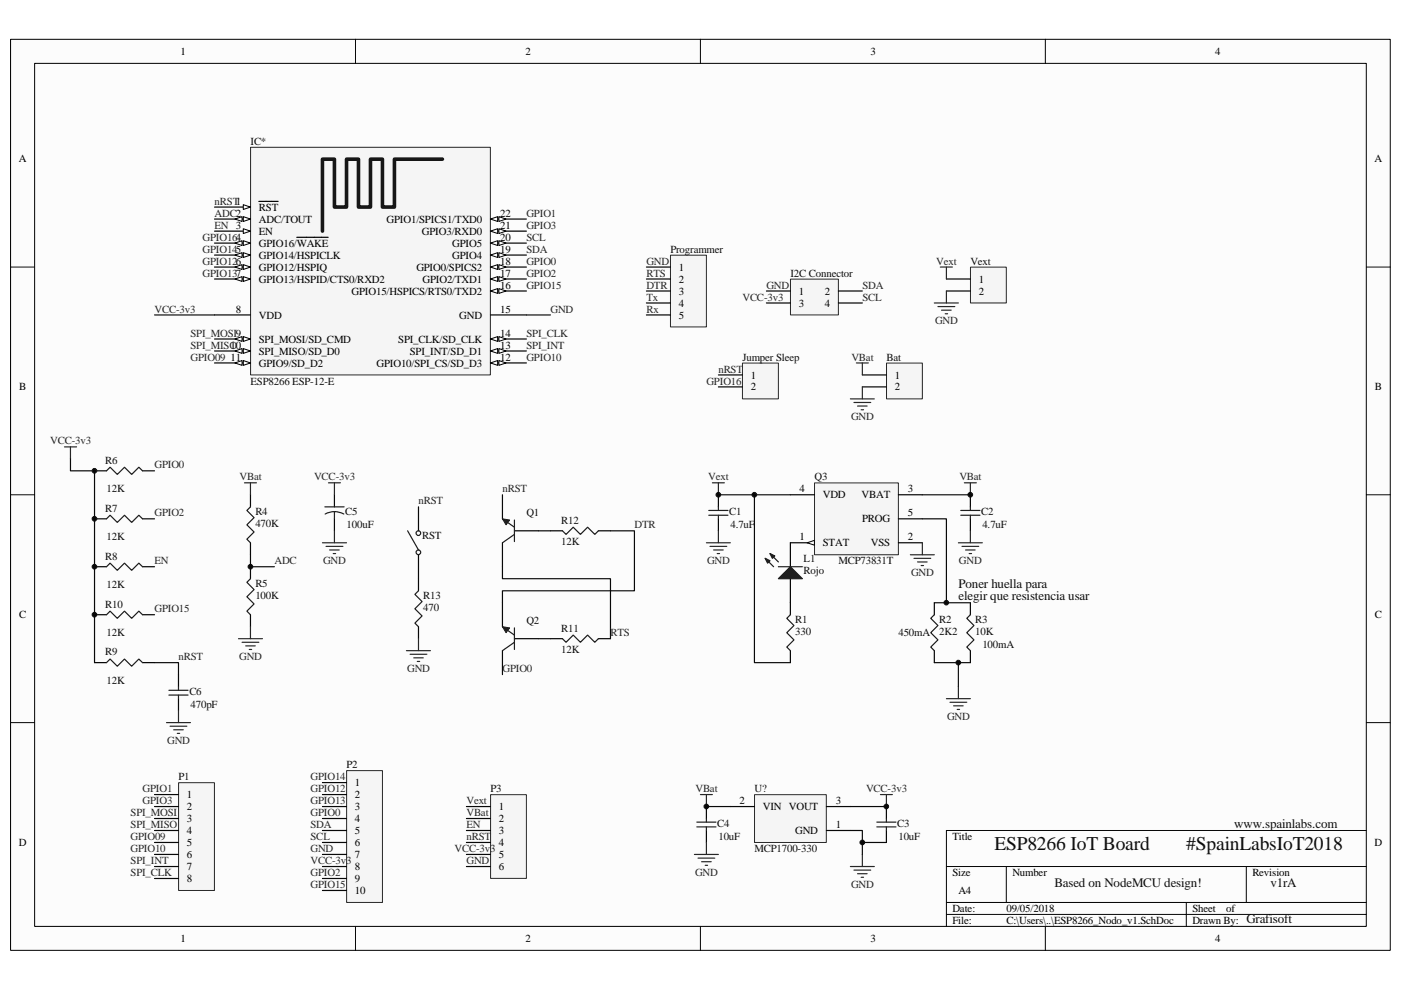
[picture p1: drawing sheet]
<svg xmlns="http://www.w3.org/2000/svg" width="297mm" height="210mm" viewBox="0 0 297 210" stroke-linecap="round" stroke-linejoin="round" font-family="sans-serif">
<path d="M2.3 8.4h292.5v193.2h-292.5z" fill="#fcfcfc"/>
<path d="M2.2 8.3h292.6v193.3h-292.6z" fill="none" stroke="#000" stroke-width=".21"/>
<path d="M7.4 13.5h282.3v183h-282.3z" fill="#fcfcfc"/>
<g fill="none" stroke="#000" stroke-width=".21">
<path d="M7.3 13.4h282.4v183.1h-282.4zM75.4 8.3v5.1M148.5 8.3v5.1M221.6 8.3v5.1M2.2 56.6h5.1M289.7 56.6h5.1M2.2 104.9h5.1M289.7 104.9h5.1M2.2 153.3h5.1M289.7 153.3h5.1M289.7 176.1h-89v20.4M75.4 196.5v5.1"/>
<path d="M148.5 196.5v5.1M200.7 183.8h89M200.7 191.4h89M200.7 194h89M213.4 183.8v7.6M221.6 196.5v5.1M251.5 191.4v5.1M264.2 183.8v7.6"/>
</g>
<path d="M53.1 31.3h50.9v48.2h-50.9z" fill="#f5f5f5"/>
<path d="M53.1 31.2h50.9v48.3h-50.9z" fill="none" stroke="#262626" stroke-width=".21"/>
<path d="M45.5 43.9h7.6" fill="none" stroke="#000" stroke-width=".25"/>
<path d="M51.6 43.4l1.5 .5-1.5 .5z" fill="#fcfcfc" stroke="#000" stroke-width=".21"/>
<path d="M45.5 46.5h7.6M54.9 42.7h4.1" fill="none" stroke="#000" stroke-width=".25"/>
<g fill="#fcfcfc" stroke="#000" stroke-width=".21">
<path d="M51.6 46l1.5 .5-1.5 .5z"/>
<path d="M49.8 46.5l1.5-.5v1z"/>
</g>
<path d="M45.5 49h7.6" fill="none" stroke="#000" stroke-width=".25"/>
<path d="M51.6 48.5l1.5 .5-1.5 .5z" fill="#fcfcfc" stroke="#000" stroke-width=".21"/>
<path d="M45.5 51.6h7.6" fill="none" stroke="#000" stroke-width=".25"/>
<g fill="#fcfcfc" stroke="#000" stroke-width=".21">
<path d="M51.6 51.1l1.5 .5-1.5 .5z"/>
<path d="M49.8 51.6l1.5-.5v1z"/>
</g>
<path d="M45.5 54.1h7.6M62.9 50.3h6.7" fill="none" stroke="#000" stroke-width=".25"/>
<g fill="#fcfcfc" stroke="#000" stroke-width=".21">
<path d="M51.6 53.6l1.5 .5-1.5 .5z"/>
<path d="M49.8 54.1l1.5-.5v1z"/>
</g>
<path d="M45.5 56.6h7.6" fill="none" stroke="#000" stroke-width=".25"/>
<g fill="#fcfcfc" stroke="#000" stroke-width=".21">
<path d="M51.6 56.1l1.5 .5-1.5 .5z"/>
<path d="M49.8 56.6l1.5-.5v1z"/>
</g>
<path d="M45.5 59.2h7.6" fill="none" stroke="#000" stroke-width=".25"/>
<g fill="#fcfcfc" stroke="#000" stroke-width=".21">
<path d="M51.6 58.7l1.5 .5-1.5 .5z"/>
<path d="M49.8 59.2l1.5-.5v1z"/>
</g>
<path d="M45.5 66.8h7.6M104 66.8h7.6M104 61.7h7.6" fill="none" stroke="#000" stroke-width=".25"/>
<g fill="#fcfcfc" stroke="#000" stroke-width=".21">
<path d="M104 61.7l1.5-.5v1z"/>
<path d="M105.8 61.2l1.5 .5-1.5 .5z"/>
</g>
<path d="M104 59.2h7.6" fill="none" stroke="#000" stroke-width=".25"/>
<g fill="#fcfcfc" stroke="#000" stroke-width=".21">
<path d="M104 59.2l1.5-.5v1z"/>
<path d="M105.8 58.7l1.5 .5-1.5 .5z"/>
</g>
<path d="M104 56.6h7.6" fill="none" stroke="#000" stroke-width=".25"/>
<g fill="#fcfcfc" stroke="#000" stroke-width=".21">
<path d="M104 56.6l1.5-.5v1z"/>
<path d="M105.8 56.1l1.5 .5-1.5 .5z"/>
</g>
<path d="M104 54.1h7.6" fill="none" stroke="#000" stroke-width=".25"/>
<g fill="#fcfcfc" stroke="#000" stroke-width=".21">
<path d="M104 54.1l1.5-.5v1z"/>
<path d="M105.8 53.6l1.5 .5-1.5 .5z"/>
</g>
<path d="M104 51.6h7.6" fill="none" stroke="#000" stroke-width=".25"/>
<g fill="#fcfcfc" stroke="#000" stroke-width=".21">
<path d="M104 51.6l1.5-.5v1z"/>
<path d="M105.8 51.1l1.5 .5-1.5 .5z"/>
</g>
<path d="M104 49h7.6" fill="none" stroke="#000" stroke-width=".25"/>
<g fill="#fcfcfc" stroke="#000" stroke-width=".21">
<path d="M104 49l1.5-.5v1z"/>
<path d="M105.8 48.5l1.5 .5-1.5 .5z"/>
</g>
<path d="M104 46.5h7.6" fill="none" stroke="#000" stroke-width=".25"/>
<g fill="#fcfcfc" stroke="#000" stroke-width=".21">
<path d="M104 46.5l1.5-.5v1z"/>
<path d="M105.8 46l1.5 .5-1.5 .5z"/>
</g>
<path d="M45.5 71.9h7.6" fill="none" stroke="#000" stroke-width=".25"/>
<g fill="#fcfcfc" stroke="#000" stroke-width=".21">
<path d="M51.6 71.4l1.5 .5-1.5 .5z"/>
<path d="M49.8 71.9l1.5-.5v1z"/>
</g>
<path d="M45.5 74.4h7.6" fill="none" stroke="#000" stroke-width=".25"/>
<g fill="#fcfcfc" stroke="#000" stroke-width=".21">
<path d="M51.6 73.9l1.5 .5-1.5 .6z"/>
<path d="M49.8 74.4l1.5-.5v1.1z"/>
</g>
<path d="M45.5 77h7.6" fill="none" stroke="#000" stroke-width=".25"/>
<g fill="#fcfcfc" stroke="#000" stroke-width=".21">
<path d="M51.6 76.5l1.5 .5-1.5 .5z"/>
<path d="M49.8 77l1.5-.5v1z"/>
</g>
<path d="M104 77h7.6" fill="none" stroke="#000" stroke-width=".25"/>
<g fill="#fcfcfc" stroke="#000" stroke-width=".21">
<path d="M104 77l1.5-.5v1z"/>
<path d="M105.8 76.5l1.5 .5-1.5 .5z"/>
</g>
<path d="M104 74.4h7.6" fill="none" stroke="#000" stroke-width=".25"/>
<g fill="#fcfcfc" stroke="#000" stroke-width=".21">
<path d="M104 74.4l1.5-.5v1.1z"/>
<path d="M105.8 73.9l1.5 .5-1.5 .6z"/>
</g>
<path d="M104 71.9h7.6" fill="none" stroke="#000" stroke-width=".25"/>
<g fill="#fcfcfc" stroke="#000" stroke-width=".21">
<path d="M104 71.9l1.5-.5v1z"/>
<path d="M105.8 71.4l1.5 .5-1.5 .5z"/>
</g>
<path d="M93.8 33.8h-10.2v10.1h-2.5v-10.1h-2.6v10.1h-2.5v-10.1h-2.5v10.1h-2.6v-10.1h-2.5v15.2" fill="none" stroke="#131313" stroke-width=".76"/>
<path d="M20 99.9h2.6M30.2 99.9h2.6" fill="none" stroke="#000" stroke-width=".25"/>
<path d="M22.6 99.9l.7-.8 1.6 1.5 1.5-1.5 1.5 1.5 1.5-1.5 .8 .8" fill="none" stroke="#1c1c1c" stroke-width=".25"/>
<path d="M205.8 56.7h7.6v7.6h-7.6z" fill="#f5f5f5"/>
<path d="M205.8 56.7h7.6v7.6h-7.6z" fill="none" stroke="#262626" stroke-width=".21"/>
<path d="M200.7 59.2h5M200.7 61.7h5" fill="none" stroke="#000" stroke-width=".25"/>
<path d="M157.4 77h7.6v7.6h-7.6z" fill="#f5f5f5"/>
<path d="M157.4 77h7.6v7.6h-7.6z" fill="none" stroke="#262626" stroke-width=".21"/>
<path d="M152.3 79.5h5.1M152.3 82.1h5.1" fill="none" stroke="#000" stroke-width=".25"/>
<path d="M142.2 54.1h7.6v15.2h-7.6z" fill="#f5f5f5"/>
<path d="M142.2 54.1h7.6v15.2h-7.6z" fill="none" stroke="#262626" stroke-width=".21"/>
<path d="M137.1 56.6h5M137.1 59.2h5M137.1 61.7h5M137.1 64.3h5M137.1 66.8h5" fill="none" stroke="#000" stroke-width=".25"/>
<path d="M104 168.6h7.6v17.7h-7.6z" fill="#f5f5f5"/>
<path d="M104 168.6h7.6v17.7h-7.6z" fill="none" stroke="#262626" stroke-width=".21"/>
<path d="M98.9 171.1h5.1M98.9 173.6h5.1M98.9 176.1h5.1M98.9 178.7h5.1M98.9 181.2h5.1M98.9 183.8h5.1" fill="none" stroke="#000" stroke-width=".25"/>
<path d="M37.9 166h7.6v22.9h-7.6z" fill="#f5f5f5"/>
<path d="M37.9 166h7.6v22.9h-7.6z" fill="none" stroke="#262626" stroke-width=".21"/>
<path d="M32.8 168.5h5M32.8 171.1h5M32.8 173.6h5M32.8 176.1h5M32.8 178.7h5M32.8 181.2h5M32.8 183.8h5M32.8 186.3h5" fill="none" stroke="#000" stroke-width=".25"/>
<path d="M73.5 163.5h7.6v27.9h-7.6z" fill="#f5f5f5"/>
<path d="M73.5 163.4h7.6v28h-7.6z" fill="none" stroke="#262626" stroke-width=".21"/>
<path d="M68.4 166h5.1M68.4 168.5h5.1M68.4 171.1h5.1M68.4 173.6h5.1M68.4 176.1h5.1M68.4 178.7h5.1M68.4 181.2h5.1M68.4 183.8h5.1M68.4 186.3h5.1M68.4 188.9h5.1" fill="none" stroke="#000" stroke-width=".25"/>
<path d="M188 77h7.6v7.6h-7.6z" fill="#f5f5f5"/>
<path d="M188 77h7.6v7.6h-7.6z" fill="none" stroke="#262626" stroke-width=".21"/>
<path d="M182.8 79.5h5.1M182.8 82.1h5.1M20 110h2.6M30.2 110h2.6M20 120.2h2.6M20 130.4h2.6M30.2 120.2h2.6M30.2 130.4h2.6M20 140.5h2.6M30.2 140.5h2.6M37.8 143.1v2.5M37.8 148.2v2.5" fill="none" stroke="#000" stroke-width=".25"/>
<path d="M22.6 110l.7-.7 1.6 1.5 1.5-1.5 1.5 1.5 1.5-1.5 .8 .7M22.6 120.2l.7-.8 1.6 1.6 1.5-1.6 1.5 1.6 1.5-1.6 .8 .8M22.6 130.4l.7-.8 1.6 1.5 1.5-1.5 1.5 1.5 1.5-1.5 .8 .8M22.6 140.5l.7-.7 1.6 1.5 1.5-1.5 1.5 1.5 1.5-1.5 .8 .7M35.8 146.4h4.1M35.8 147.4h4.1M37.8 145.6v.8M37.8 147.4v.8" fill="none" stroke="#1c1c1c" stroke-width=".25"/>
<path d="M13.7 94.8h2.5M14.9 94.8v2.5M35.3 153.3h5.1M36.1 154h3.5M36.8 154.8h2.1M37.6 155.6h.5M37.8 150.7v2.6" fill="none" stroke="#262626" stroke-width=".25"/>
<path d="M14.9 97.3v2.6h5.1v40.6M32.8 140.5h5v2.6" fill="none" stroke="#0e0e0e" stroke-width=".25"/>
<path d="M160 168.6h15.2v10.1h-15.2z" fill="#f5f5f5"/>
<path d="M160 168.6h15.2v10.1h-15.2z" fill="none" stroke="#262626" stroke-width=".21"/>
<g fill="none" stroke="#000" stroke-width=".25">
<path d="M53.1 104.9v2.6M53.1 115.1v2.6M70.9 104.9v2.6M70.9 110v2.6M53.1 120.2v2.5M53.1 130.4v2.5M149.8 171.1v2.5M149.8 176.1v2.6M154.9 171.1h5.1M175.2 176.1h5.1M175.2 171.1h5.1M187.9 171.1v2.5"/>
<path d="M187.9 176.1v2.6"/>
</g>
<g fill="none" stroke="#1c1c1c" stroke-width=".25">
<path d="M53.1 107.5l-.8 .8 1.6 1.5-1.6 1.5 1.6 1.5-1.6 1.6 .8 .7M68.9 107.5h4.1M68.9 109l.8-.3 1.2-.2 1.2 .2 .8 .3M70.9 108.5v1.5M53.1 122.7l-.8 .8 1.6 1.6-1.6 1.5 1.6 1.5-1.6 1.5 .8 .8M147.7 175.4h4.1M147.7 174.4h4.1M149.8 173.6v.8M149.8 175.4v.7M185.9 174.4h4.1M185.9 175.4h4.1M187.9 173.6v.8"/>
<path d="M187.9 175.4v.7"/>
</g>
<path d="M32.8 66.8h12.7M111.6 66.8h5.1M53.1 117.7v2.5h5.1M149.8 171.1h5.1M180.3 176.1h2.5v2.6M180.3 171.1h7.6M187.9 178.7h-5.1v2.5" fill="none" stroke="#0e0e0e" stroke-width=".25"/>
<g fill="none" stroke="#262626" stroke-width=".25">
<path d="M51.8 102.4h2.6M53.1 102.4v2.5M68.4 115.1h5.1M69.1 115.9h3.6M69.6 102.4h2.6M69.9 116.6h2M70.7 117.4h.5M70.9 102.4v2.5M70.9 112.6v2.5M50.6 135.5h5M51.3 136.2h3.6M52.1 137h2"/>
<path d="M52.8 137.8h.6M53.1 132.9v2.6M148.5 168.5h2.5M149.8 168.5v2.6M149.8 178.7v2.5M186.7 168.5h2.5M187.9 168.5v2.6M147.2 181.2h5.1M148 182h3.6M148.8 182.8h2M149.5 183.5h.5M180.3 183.8h5.1"/>
<path d="M181.1 184.6h3.5M181.8 185.3h2.1M182.6 186.1h.5M182.8 181.2v2.6"/>
</g>
<path d="M167.6 59.2h10.2v7.6h-10.2z" fill="#f5f5f5"/>
<path d="M167.6 59.2h10.2v7.6h-10.2z" fill="none" stroke="#262626" stroke-width=".21"/>
<g fill="none" stroke="#000" stroke-width=".25">
<path d="M162.5 61.7h5.1M162.5 64.3h5.1M177.8 61.7h5M177.8 64.3h5M88.7 107.5v5.1M88.7 117.7v7.6M106.5 104.9v5.1M106.5 115.1v5.1M109.1 112.6h5M116.7 112.6h2.5M126.9 112.6h2.5M88.7 132.9v2.6"/>
<path d="M106.5 127.8v5.1M106.5 138v5.1M109.1 135.5h5M116.7 135.5h2.5M126.9 135.5h2.5"/>
</g>
<g fill="none" stroke="#262626" stroke-width=".25">
<path d="M199.4 56.6h2.5M200.7 56.6v2.6M181.6 77h2.5M182.8 77v2.5M198.1 64.3h5.1M198.9 65h3.5M199.6 65.8h2.1M200.4 66.5h.5M200.7 61.7v2.6M180.3 84.6h5.1M181.1 85.4h3.5M181.8 86.1h2.1"/>
<path d="M182.6 86.9h.5M182.8 82.1v2.5M86.2 138h5.1M86.9 138.8h3.6M87.7 139.5h2M88.7 135.5v2.5M88.5 140.3h.5"/>
</g>
<g fill="none" stroke="#1c1c1c" stroke-width=".25">
<path d="M86.4 112.6l2.3 4M106.5 110l2.6 1.8M109.1 113.3l-2.6 1.8M109.1 110.3v4.6M119.2 112.6l.8 .7 1.5-1.5 1.6 1.5 1.5-1.5 1.5 1.5 .8-.7M88.7 125.3l-.7 .8 1.5 1.5-1.5 1.5 1.5 1.5-1.5 1.6 .7 .7M106.5 132.9l2.6 1.8M109.1 136.2l-2.6 1.8M109.1 133.2v4.6M119.2 135.5l.8 .7 1.5-1.5 1.6 1.5 1.5-1.5 1.5 1.5 .8-.7"/>
<circle cx="88.7" cy="113.1" r=".49"/>
<circle cx="88.7" cy="117.1" r=".49"/>
</g>
<g fill="#1c1c1c" stroke="#1c1c1c" stroke-width=".21">
<path d="M106.5 110l1.6 .3-.8 1z"/>
<path d="M106.5 132.9l1.6 .3-.8 1z"/>
</g>
<path d="M114.1 112.6h2.6M129.4 112.6h5.1v12.7h-28v2.5M106.5 120.2v2.5h22.9v12.8M114.1 135.5h2.6" fill="none" stroke="#0e0e0e" stroke-width=".25"/>
<path d="M172.7 102.4h17.8v15.3h-17.8z" fill="#f5f5f5"/>
<path d="M172.7 102.4h17.8v15.3h-17.8z" fill="none" stroke="#262626" stroke-width=".21"/>
<path d="M167.6 115.1h5.1M167.6 104.9h5.1M190.5 115.1h5.1M190.5 104.9h5.1" fill="none" stroke="#000" stroke-width=".25"/>
<path d="M171.1 115.1l1.6-.5v1z" fill="#fcfcfc" stroke="#000" stroke-width=".21"/>
<path d="M152.3 104.9v2.6M152.3 110v2.6M167.6 115.1v5.1M190.5 110h5.1M205.7 104.9v2.6M205.7 110v2.6M167.6 122.7v7.7M167.6 138v2.5M198.1 127.8v2.6M198.1 138v2.5M205.7 127.8v2.6M205.7 138v2.5" fill="none" stroke="#000" stroke-width=".25"/>
<g fill="none" stroke="#1c1c1c" stroke-width=".25">
<path d="M150.3 109.3h4M150.3 108.3h4M152.3 107.5v.8M152.3 109.3v.7M162.2 118.4l1.8 1.8M163.3 117.4l1.7 1.8M203.7 108.3h4.1M203.7 109.3h4.1M205.7 107.5v.8M205.7 109.3v.7M165 120.2h5.1M167.6 130.4l-.8 .7 1.5 1.6-1.5 1.5 1.5 1.5-1.5 1.5 .8 .8"/>
<path d="M198.1 130.4l-.8 .7 1.6 1.6-1.6 1.5 1.6 1.5-1.6 1.5 .8 .8M205.7 130.4l-.7 .7 1.5 1.6-1.5 1.5 1.5 1.5-1.5 1.5 .7 .8"/>
</g>
<g fill="#1c1c1c" stroke="#1c1c1c" stroke-width=".25">
<path d="M167.6 120.2l2.5 2.5h-5.1z"/>
<path d="M163.3 117.4l1 .5-.5 .5z"/>
<path d="M162.2 118.4l1.1 .5-.6 .5z"/>
</g>
<path d="M152.3 104.9h15.3M160 104.9v35.6h7.6M195.6 110h5.1v17.8h-2.6M195.6 104.9h10.1M200.7 127.8h5M198.1 140.5h7.6M203.2 140.5v5.1" fill="none" stroke="#0e0e0e" stroke-width=".25"/>
<g fill="none" stroke="#262626" stroke-width=".25">
<path d="M149.8 115.1h5.1M150.5 115.9h3.6M151 102.4h2.6M151.3 116.6h2M152.1 117.4h.5M152.3 102.4v2.5M152.3 112.6v2.5M193 117.7h5.1M193.8 118.4h3.5M194.5 119.2h2.1M195.3 120h.5M195.6 115.1v2.6"/>
<path d="M203.2 115.1h5.1M204 115.9h3.5M204.5 102.4h2.5M204.7 116.6h2.1M205.5 117.4h.5M205.7 102.4v2.5M205.7 112.6v2.5M200.7 148.2h5M201.4 148.9h3.6M202.2 149.7h2M202.9 150.5h.6M203.2 145.6v2.6"/>
</g>
<g fill="#0e0e0e" stroke="#0e0e0e" stroke-width=".21">
<circle cx="20" cy="130.4" r=".5"/>
<circle cx="20" cy="120.2" r=".5"/>
<circle cx="20" cy="110" r=".5"/>
<circle cx="20" cy="99.9" r=".5"/>
<circle cx="53.1" cy="120.2" r=".49"/>
<circle cx="149.8" cy="171.1" r=".5"/>
<circle cx="152.3" cy="104.9" r=".49"/>
<circle cx="159.9" cy="104.9" r=".5"/>
<circle cx="182.8" cy="178.7" r=".49"/>
<circle cx="187.9" cy="171.1" r=".49"/>
<circle cx="200.6" cy="127.8" r=".49"/>
<circle cx="203.2" cy="140.5" r=".5"/>
<circle cx="205.7" cy="104.9" r=".5"/>
</g>
<g font-size="4.1" fill="#0e0e0e">
<text x="210.8" y="180.3">ESP8266 IoT Board</text>
<text x="251.5" y="180.3">#SpainLabsIoT2018</text>
</g>
<g font-size="2.8" fill="#0e0e0e">
<text x="203.2" y="124.7">Poner huella para</text>
<text x="203.2" y="127.2">elegir que resistencia usar</text>
<text x="261.7" y="175.5">www.spainlabs.com</text>
<text x="223.6" y="188.2">Based on NodeMCU design!</text>
<text x="269.3" y="188.2">v1rA</text>
<text x="264.3" y="195.9">Grafisoft</text>
</g>
<g font-size="2.3">
<text x="38.3" y="11.6">1</text>
<text x="111.4" y="11.6">2</text>
<text x="184.5" y="11.6">3</text>
<text x="257.7" y="11.6">4</text>
<text x="4" y="34.5">A</text>
<text x="291.4" y="34.5">A</text>
<text x="54.9" y="44.7">RST</text>
<text x="54.9" y="47.2">ADC/TOUT</text>
<text x="82" y="47.2">GPIO1/SPICS1/TXD0</text>
<text x="106" y="46">22</text>
<text x="54.9" y="49.8">EN</text>
<text x="54.9" y="52.3">GPIO16/WAKE</text>
<text x="89.5" y="49.8">GPIO3/RXD0</text>
<text x="95.9" y="52.3">GPIO5</text>
<text x="106" y="48.5">21</text>
<text x="106" y="53.6">19</text>
<text x="106" y="51">20</text>
<text x="54.9" y="54.9">GPIO14/HSPICLK</text>
<text x="54.9" y="57.4">GPIO12/HSPIQ</text>
<text x="54.9" y="59.9">GPIO13/HSPID/CTS0/RXD2</text>
<text x="88.3" y="57.4">GPIO0/SPICS2</text>
<text x="89.6" y="59.9">GPIO2/TXD1</text>
<text x="95.9" y="54.9">GPIO4</text>
<text x="106" y="56.1">18</text>
<text x="106" y="58.7">17</text>
<text x="143.9" y="57.4">1</text>
<text x="143.9" y="59.9">2</text>
<text x="207.5" y="59.9">1</text>
<text x="74.5" y="62.5">GPIO15/HSPICS/RTS0/TXD2</text>
<text x="106" y="61.2">16</text>
<text x="143.9" y="62.5">3</text>
<text x="143.9" y="65">4</text>
<text x="169.4" y="62.5">1</text>
<text x="169.4" y="65">3</text>
<text x="174.9" y="62.5">2</text>
<text x="174.9" y="65">4</text>
<text x="207.5" y="62.5">2</text>
<text x="50" y="66.3">8</text>
<text x="54.9" y="67.6">VDD</text>
<text x="97.4" y="67.6">GND</text>
<text x="106" y="71.4">14</text>
<text x="106" y="66.3">15</text>
<text x="143.9" y="67.6">5</text>
<text x="48.8" y="73.9">10</text>
<text x="48.8" y="76.5">11</text>
<text x="54.9" y="72.7">SPI_MOSI/SD_CMD</text>
<text x="54.9" y="75.2">SPI_MISO/SD_D0</text>
<text x="54.9" y="77.7">GPIO9/SD_D2</text>
<text x="79.8" y="77.7">GPIO10/SPI_CS/SD_D3</text>
<text x="84.4" y="72.7">SPI_CLK/SD_CLK</text>
<text x="86.9" y="75.2">SPI_INT/SD_D1</text>
<text x="106" y="73.9">13</text>
<text x="106" y="76.5">12</text>
<text x="4" y="82.8">B</text>
<text x="159.2" y="80.3">1</text>
<text x="159.2" y="82.8">2</text>
<text x="189.7" y="80.3">1</text>
<text x="189.7" y="82.8">2</text>
<text x="291.5" y="82.8">B</text>
<text x="169.5" y="104.4">4</text>
<text x="174.5" y="105.7">VDD</text>
<text x="182.6" y="105.7">VBAT</text>
<text x="192.5" y="104.4">3</text>
<text x="182.8" y="110.8">PROG</text>
<text x="192.5" y="109.5">5</text>
<text x="169.5" y="114.6">1</text>
<text x="174.5" y="115.9">STAT</text>
<text x="184.6" y="115.9">VSS</text>
<text x="192.5" y="114.6">2</text>
<text x="4" y="131.1">C</text>
<text x="291.5" y="131.1">C</text>
<text x="75.2" y="166.8">1</text>
<text x="39.6" y="169.3">1</text>
<text x="39.6" y="171.8">2</text>
<text x="75.2" y="169.3">2</text>
<text x="75.2" y="171.8">3</text>
<text x="105.8" y="171.8">1</text>
<text x="156.8" y="170.6">2</text>
<text x="161.7" y="171.8">VIN VOUT</text>
<text x="177.2" y="170.6">3</text>
<text x="4" y="179.4">D</text>
<text x="39.6" y="174.4">3</text>
<text x="39.6" y="176.9">4</text>
<text x="39.6" y="179.5">5</text>
<text x="75.2" y="174.4">4</text>
<text x="75.2" y="176.9">5</text>
<text x="75.2" y="179.5">6</text>
<text x="105.8" y="174.4">2</text>
<text x="105.8" y="176.9">3</text>
<text x="105.8" y="179.5">4</text>
<text x="168.6" y="176.9">GND</text>
<text x="177.2" y="175.6">1</text>
<text x="201.9" y="178.1">Title</text>
<text x="291.4" y="179.4">D</text>
<text x="39.6" y="182">6</text>
<text x="39.6" y="184.5">7</text>
<text x="75.2" y="182">7</text>
<text x="75.2" y="184.5">8</text>
<text x="105.8" y="182">5</text>
<text x="105.8" y="184.5">6</text>
<text x="201.9" y="185.8">Size</text>
<text x="214.6" y="185.8">Number</text>
<text x="265.5" y="185.8">Revision</text>
<text x="39.6" y="187.1">8</text>
<text x="75.2" y="187.1">9</text>
<text x="75.2" y="189.6">10</text>
<text x="203.2" y="189.6">A4</text>
<text x="201.9" y="193.4">Date:</text>
<text x="201.9" y="195.9">File:</text>
<text x="213.4" y="193.4">09/05/2018</text>
<text x="213.4" y="195.9">C:\Users\..\ESP8266_Nodo_v1.SchDoc</text>
<text x="252.8" y="195.9">Drawn By:</text>
<text x="252.8" y="193.4">Sheet</text>
<text x="259.9" y="193.4">of</text>
<text x="38.3" y="199.8">1</text>
<text x="111.4" y="199.8">2</text>
<text x="184.5" y="199.8">3</text>
<text x="257.7" y="199.8">4</text>
</g>
<g font-size="2.3" fill="#0e0e0e">
<text x="53.1" y="30.7">IC*</text>
<text x="142.2" y="53.6">Programmer</text>
<text x="167.6" y="58.7">I2C Connector</text>
<text x="205.7" y="56.1">Vext</text>
<text x="157.4" y="76.5">Jumper Sleep</text>
<text x="187.9" y="76.5">Bat</text>
<text x="53.1" y="81.6">ESP8266 ESP-12-E</text>
<text x="22.3" y="98.3">R6</text>
<text x="172.7" y="101.9">Q3</text>
<text x="22.6" y="104.4">12K</text>
<text x="22.3" y="108.5">R7</text>
<text x="54.1" y="111.8">470K</text>
<text x="54.1" y="109.3">R4</text>
<text x="73.2" y="109.3">C5</text>
<text x="73.5" y="112.1">100uF</text>
<text x="111.6" y="109.5">Q1</text>
<text x="119" y="111.1">R12</text>
<text x="154.6" y="109.3">C1</text>
<text x="154.9" y="112.1">4.7uF</text>
<text x="208" y="109.3">C2</text>
<text x="208.3" y="112.1">4.7uF</text>
<text x="22.3" y="118.7">R8</text>
<text x="22.6" y="114.6">12K</text>
<text x="89.5" y="114.4">RST</text>
<text x="119" y="115.6">12K</text>
<text x="170.4" y="119.2">L1</text>
<text x="177.8" y="119.7">MCP73831T</text>
<text x="22.6" y="124.8">12K</text>
<text x="54.1" y="124.5">R5</text>
<text x="170.4" y="121.7">Rojo</text>
<text x="22.3" y="128.9">R10</text>
<text x="54.1" y="127.1">100K</text>
<text x="89.7" y="129.6">470</text>
<text x="89.7" y="127.1">R13</text>
<text x="22.6" y="135">12K</text>
<text x="111.6" y="132.4">Q2</text>
<text x="119" y="133.9">R11</text>
<text x="168.6" y="134.7">330</text>
<text x="168.6" y="132.2">R1</text>
<text x="190.5" y="135">450mA</text>
<text x="199.1" y="134.7">2K2</text>
<text x="199.1" y="132.2">R2</text>
<text x="206.8" y="134.7">10K</text>
<text x="206.8" y="132.2">R3</text>
<text x="208.3" y="137.5">100mA</text>
<text x="22.3" y="139">R9</text>
<text x="119" y="138.5">12K</text>
<text x="22.6" y="145.1">12K</text>
<text x="40.1" y="147.4">C6</text>
<text x="40.4" y="150.2">470pF</text>
<text x="37.9" y="165.5">P1</text>
<text x="73.5" y="162.9">P2</text>
<text x="104" y="168">P3</text>
<text x="160" y="168">U?</text>
<text x="152.1" y="175.4">C4</text>
<text x="152.3" y="178.2">10uF</text>
<text x="190.2" y="175.4">C3</text>
<text x="190.5" y="178.2">10uF</text>
<text x="160" y="180.7">MCP1700-330</text>
</g>
<g font-size="2.3" fill="#262626">
<text x="45.5" y="43.4">nRST1</text>
<text x="45.5" y="46">ADC2</text>
<text x="111.6" y="46">GPIO1</text>
<text x="42.9" y="51">GPIO164</text>
<text x="42.9" y="53.6">GPIO145</text>
<text x="45.5" y="48.5">EN 3</text>
<text x="111.6" y="53.6">SDA</text>
<text x="111.6" y="51">SCL</text>
<text x="111.6" y="48.5">GPIO3</text>
<text x="42.9" y="56.1">GPIO126</text>
<text x="42.9" y="58.7">GPIO137</text>
<text x="111.6" y="56.1">GPIO0</text>
<text x="111.6" y="58.7">GPIO2</text>
<text x="137.1" y="56.1">GND</text>
<text x="137.1" y="58.7">RTS</text>
<text x="198.5" y="56.1">Vext</text>
<text x="111.6" y="61.2">GPIO15</text>
<text x="137.1" y="61.2">DTR</text>
<text x="137.1" y="63.8">Tx</text>
<text x="157.4" y="63.8">VCC-3v3</text>
<text x="162.5" y="61.2">GND</text>
<text x="182.9" y="63.8">SCL</text>
<text x="182.9" y="61.2">SDA</text>
<text x="32.8" y="66.3">VCC-3v3</text>
<text x="40.4" y="71.4">SPI_MOSI9</text>
<text x="111.6" y="71.4">SPI_CLK</text>
<text x="116.7" y="66.3">GND</text>
<text x="137.1" y="66.3">Rx</text>
<text x="198.2" y="68.8">GND</text>
<text x="40.4" y="73.9">SPI_MISO</text>
<text x="40.4" y="76.5">GPIO09</text>
<text x="111.6" y="73.9">SPI_INT</text>
<text x="111.6" y="76.5">GPIO10</text>
<text x="180.5" y="76.5">VBat</text>
<text x="149.8" y="81.6">GPIO16</text>
<text x="152.3" y="79">nRST</text>
<text x="180.4" y="89.1">GND</text>
<text x="10.6" y="94.3">VCC-3v3</text>
<text x="32.8" y="99.4">GPIO0</text>
<text x="50.8" y="101.9">VBat</text>
<text x="66.6" y="101.9">VCC-3v3</text>
<text x="150.2" y="101.9">Vext</text>
<text x="203.4" y="101.9">VBat</text>
<text x="88.7" y="107">nRST</text>
<text x="106.5" y="104.4">nRST</text>
<text x="32.8" y="109.5">GPIO2</text>
<text x="134.5" y="112.1">DTR</text>
<text x="32.8" y="119.7">EN</text>
<text x="58.2" y="119.7">ADC</text>
<text x="68.5" y="119.7">GND</text>
<text x="149.9" y="119.7">GND</text>
<text x="203.3" y="119.7">GND</text>
<text x="193.2" y="122.2">GND</text>
<text x="32.8" y="129.9">GPIO15</text>
<text x="129.4" y="135">RTS</text>
<text x="37.9" y="140">nRST</text>
<text x="50.7" y="140">GND</text>
<text x="86.3" y="142.5">GND</text>
<text x="106.5" y="142.6">GPIO0</text>
<text x="200.8" y="152.7">GND</text>
<text x="35.4" y="157.8">GND</text>
<text x="65.8" y="165.5">GPIO14</text>
<text x="27.7" y="173.1">SPI_MOSI</text>
<text x="30.2" y="168">GPIO1</text>
<text x="30.2" y="170.6">GPIO3</text>
<text x="65.8" y="168">GPIO12</text>
<text x="65.8" y="170.6">GPIO13</text>
<text x="65.8" y="173.1">GPIO0</text>
<text x="98.9" y="170.6">Vext</text>
<text x="98.9" y="173.1">VBat</text>
<text x="147.4" y="168">VBat</text>
<text x="183.6" y="168">VCC-3v3</text>
<text x="27.7" y="175.6">SPI_MISO</text>
<text x="27.7" y="178.2">GPIO09</text>
<text x="65.8" y="175.6">SDA</text>
<text x="65.8" y="178.2">SCL</text>
<text x="98.9" y="175.6">EN</text>
<text x="98.9" y="178.2">nRST</text>
<text x="27.7" y="180.7">GPIO10</text>
<text x="27.7" y="183.3">SPI_INT</text>
<text x="27.7" y="185.8">SPI_CLK</text>
<text x="65.8" y="180.7">GND</text>
<text x="65.8" y="183.3">VCC-3v3</text>
<text x="65.8" y="185.8">GPIO2</text>
<text x="96.4" y="180.7">VCC-3v3</text>
<text x="98.9" y="183.3">GND</text>
<text x="147.4" y="185.8">GND</text>
<text x="65.8" y="188.4">GPIO15</text>
<text x="180.4" y="188.3">GND</text>
</g>
</svg>
